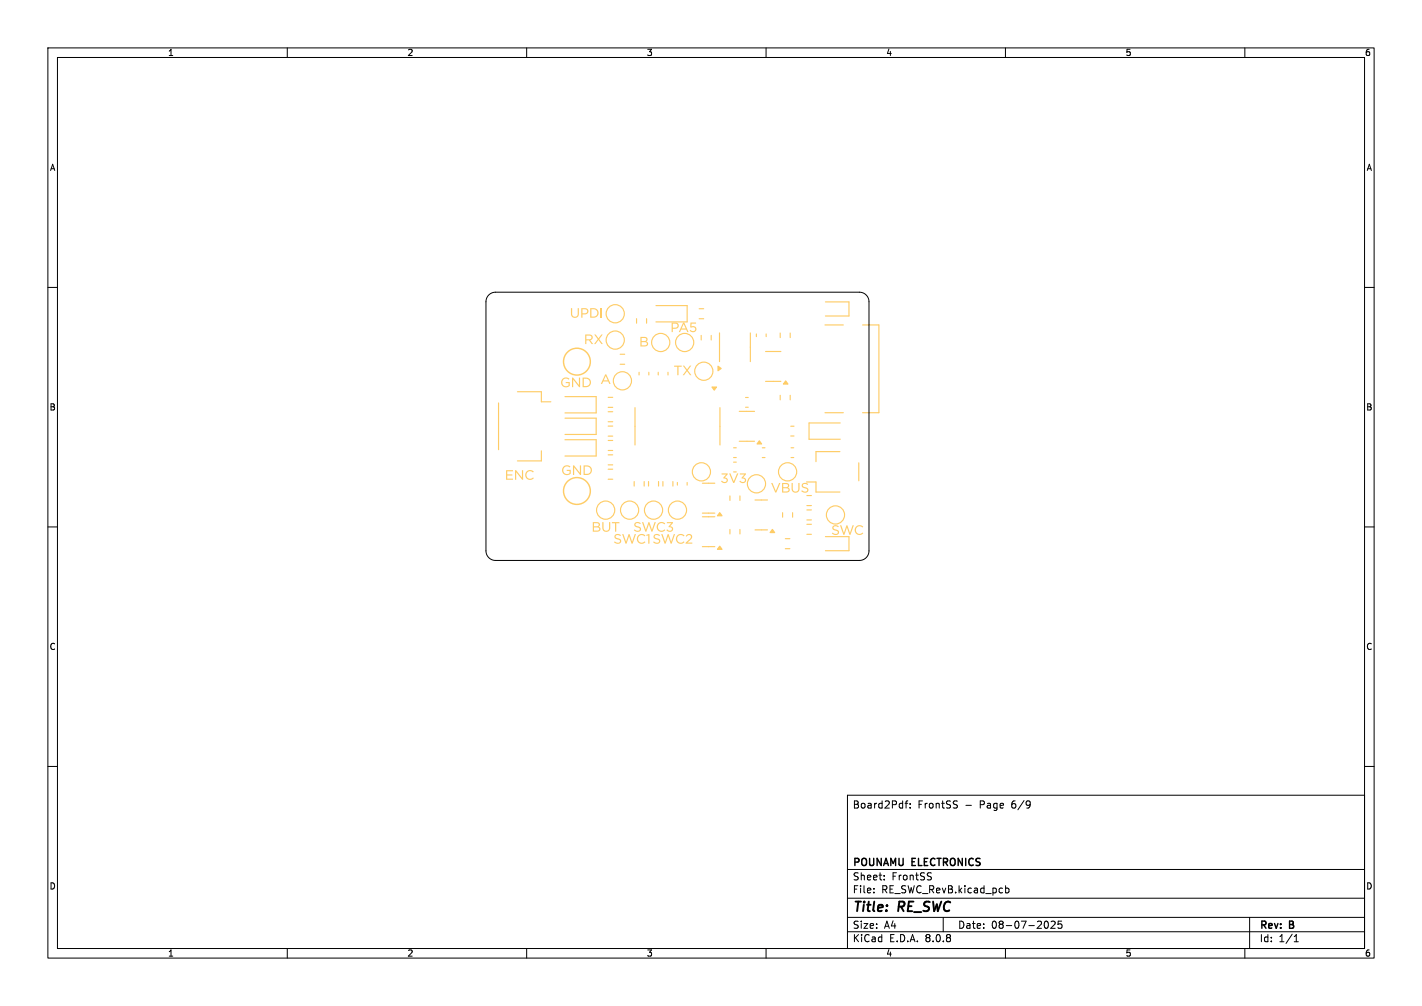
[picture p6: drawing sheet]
<svg xmlns="http://www.w3.org/2000/svg" width="297mm" height="210mm" viewBox="0 0 297 210" stroke-linecap="round" stroke-linejoin="round" font-family="sans-serif">
<g fill="none" stroke="#000" stroke-width=".21">
<path d="M10 10h277v190h-277zM12 12h273v186h-273zM60 10v2M110 10v2M160 10v2M210 10v2M260 10v2M10 60h2M285 60h2M10 110h2M285 110h2M10 160h2"/>
<path d="M285 160h2M177 166h108v32h-108zM189 167.7h.6M189.6 167.2l-.4 .2v1.3M190.1 168.6v.1M190.1 167.8v.1M199.7 167.2l.3 .1M199.9 168.1v.5M215 167.3h.1a1.26 1.26 0 0 1-.1 1.3M215.2 167.8l-.2 .3M60 198v2M110 198v2"/>
<path d="M160 198v2M177 194.5h108M177 191.5h108M177 187.5h108M177 181.5h108M182.5 186.3v.1M182.5 185.5v.1M184.7 183.6v.1M184.7 182.8v.1M194.3 182.2l.2 .1M194.5 183.1v.5M197 191.5v3"/>
<path d="M210 198v2M210 184.9v1.5M210 185.5l.5-.1 .2 .3-.1 .6h-.6M218.3 192.4l.2-.1a.8 .8 0 0 1 .5 .7 .8 .8 0 0 1-.5 .8l-.2-.1M219.5 192.4l.6-.1 .3 .4-.9 1.1h.9M221.7 192.3h-.7v.7l.2-.1h.5l.1 .3-.1 .5-.2 .1-.5-.1M260 198v2M261 191.5v6.5M270.3 196.6h.9M270.3 195.5l.4-.4v1.5"/>
</g>
<g fill="#fecc66">
<path d="M126.4 78.2h.2l.9 2h-.2l-.3-.6h-1l-.2 .6h-.3l.3-.8h1.1l-.4-.9-.4 .9h-.3z"/>
<path d="M136.6 111.7l.3-.2h.6l.4 .2-.2 .2a.46 .46 0 0 0-.6-.3 .46 .46 0 0 0-.2 .6l.2 .1a.67 .67 0 0 1 .8 .8 .67 .67 0 0 1-1.1 .3l-.4-.2 .2-.2a.56 .56 0 0 0 .6 .3 .56 .56 0 0 0 .4-.5l-.2-.1a.66 .66 0 0 1-.8-.3 .66 .66 0 0 1 0-.7z"/>
<path d="M138.1 111.5h.3l.5 1.6 .6-1.6h.2l.5 1.6 .5-1.6h.3l-.7 2h-.2l-.5-1.6-.6 1.6h-.2z"/>
<path d="M141.5 111.7l.4-.2h.5l.6 .3-.2 .2a.78 .78 0 0 0-1.1-.1 .78 .78 0 0 0 0 1.2 .78 .78 0 0 0 1.1-.1l.2 .2a1.03 1.03 0 0 1-1.5 0 1.03 1.03 0 0 1 0-1.5z"/>
<path d="M143.4 111.7a.7 .7 0 0 1 1.1 .1 .7 .7 0 0 1-.4 1l-.5 .5h1v.2h-1.4v-.2l.8-.7a.48 .48 0 0 0 .2-.8 .48 .48 0 0 0-.8 .2l-.2-.1z"/>
<path d="M150.7 98.8h1.3v.2l-.6 .7a.64 .64 0 0 1 .6 .9 .64 .64 0 0 1-1.1 .2l-.3-.3 .2-.2a.47 .47 0 0 0 .6 .3 .47 .47 0 0 0 .3-.6l-.6-.1-.1-.2 .7-.6h-1z"/>
<path d="M152.3 98.8h.3l.7 1.7 .6-1.7h.3l-.8 2h-.3z"/>
<path d="M154.5 98.8h1.3v.2l-.6 .7a.64 .64 0 0 1 .6 .9 .64 .64 0 0 1-1.1 .2l-.3-.3 .2-.2a.47 .47 0 0 0 .6 .3 .47 .47 0 0 0 .3-.6l-.6-.1v-.2l.6-.6h-1z"/>
<path d="M132.6 109.2l.3-.2h.5l.4 .2-.1 .2a.46 .46 0 0 0-.6-.3 .46 .46 0 0 0-.3 .6l.2 .1a.67 .67 0 0 1 .9 .8 .67 .67 0 0 1-1.1 .3l-.4-.2 .1-.2a.56 .56 0 0 0 .6 .3 .56 .56 0 0 0 .5-.5l-.2-.1a.66 .66 0 0 1-.8-.3 .66 .66 0 0 1 0-.7z"/>
<path d="M134.1 109h.3l.5 1.6 .5-1.6h.2l.6 1.6 .5-1.6h.3l-.7 2h-.2l-.6-1.6-.5 1.6h-.2z"/>
<path d="M137.5 109.2l.4-.2h.5l.5 .3-.1 .2a.78 .78 0 0 0-1.2-.1 .78 .78 0 0 0 .1 1.2 .78 .78 0 0 0 1.1-.1l.2 .2a1.03 1.03 0 0 1-1.5 0 1.03 1.03 0 0 1 0-1.5z"/>
<path d="M139.3 109h1.3v.2l-.6 .6a.64 .64 0 0 1 .5 .9 .64 .64 0 0 1-1 .2l-.3-.2 .2-.2a.47 .47 0 0 0 .6 .3 .47 .47 0 0 0 .2-.6l-.5-.1-.1-.2 .6-.7h-.9z"/>
<path d="M105.7 98.2h1.4v.2h-1.2v.6h1.1v.3h-1.1v.6h1.3v.3h-1.5z"/>
<path d="M107.6 98.2h.2l1.2 1.5v-1.5h.3v2h-.2l-1.3-1.6v1.6h-.2z"/>
<path d="M110 98.4l.4-.2 .5-.1 .6 .4-.2 .1a.78 .78 0 0 0-1.1 0 .78 .78 0 0 0 0 1.1 .78 .78 0 0 0 1.1 0l.2 .1a1.03 1.03 0 0 1-1.5 .1 1.03 1.03 0 0 1 0-1.5z"/>
<path d="M122.2 69.8h.9a.6 .6 0 0 1 .7 .5 .6 .6 0 0 1-.5 .7l.6 .8h-.3l-.6-.7h-.5v.7h-.3v-1h1l.3-.4-.2-.3h-.8v.7h-.3z"/>
<path d="M124.1 69.8h.3l.6 .8 .6-.8h.3l-.7 1 .7 1h-.3l-.6-.8-.6 .8h-.3l.7-1z"/>
<path d="M123.8 109h.9a.52 .52 0 0 1 .6 .3 .52 .52 0 0 1-.3 .7 .55 .55 0 0 1 .4 .6 .55 .55 0 0 1-.7 .4h-.9v-.2h1a.35 .35 0 0 0 .4-.5 .35 .35 0 0 0-.5-.2h-.6v.7h-.3v-.9h.9a.33 .33 0 0 0 .4-.4 .33 .33 0 0 0-.5-.3h-.5v.7h-.3z"/>
<path d="M125.8 109h.2v1.1a.58 .58 0 0 0 .6 .7 .58 .58 0 0 0 .6-.6v-1.2h.3v1.1a.83 .83 0 0 1-.9 .9 .83 .83 0 0 1-.8-.8z"/>
<path d="M127.8 109h1.6v.2h-.7v1.8h-.2v-1.8h-.7z"/>
<path d="M140.8 76.3h1.6v.3h-.7v1.7h-.2v-1.7h-.7z"/>
<path d="M142.6 76.3h.3l.6 .8 .6-.8h.3l-.7 1 .7 1h-.3l-.6-.8-.6 .8h-.3l.7-1z"/>
<path d="M140.3 67.3h.7a.66 .66 0 0 1 .8 .7 .66 .66 0 0 1-.8 .6h-.5v.7h-.2v-.9h.8a.42 .42 0 0 0 .4-.5 .42 .42 0 0 0-.5-.3h-.5v.8h-.2z"/>
<path d="M142.7 67.3h.2l.9 2h-.3l-.2-.5h-1l-.3 .5h-.2l.3-.7h1.1l-.4-1-.4 1h-.3z"/>
<path d="M144.2 67.3h1.2v.3h-1v.6a.7 .7 0 0 1 .9 .1 .7 .7 0 0 1-.1 1 .7 .7 0 0 1-.9-.1l-.3-.2 .2-.2a.49 .49 0 0 0 .7 .3 .49 .49 0 0 0 .1-.7l-.8-.1z"/>
<path d="M117.7 97.4l.4-.2 .5-.1 .5 .3-.1 .2a.79 .79 0 0 0-1.1 0 .79 .79 0 0 0 0 1.1 .79 .79 0 0 0 1.1 .1v-.5h-.6v-.2h.8v.8a1.05 1.05 0 0 1-1.5 0 1.05 1.05 0 0 1 0-1.5z"/>
<path d="M119.7 97.2h.2l1.2 1.5v-1.5h.3v2h-.2l-1.3-1.6v1.6h-.2z"/>
<path d="M121.9 97.2h.7a1 1 0 0 1 1 1 1 1 0 0 1-1 1h-.7v-.3h.7a.77 .77 0 0 0 .8-.7 .77 .77 0 0 0-.8-.8h-.5v1.5h-.2z"/>
<path d="M161.1 100.8h.2l.7 1.7 .7-1.7h.3l-.9 2h-.2z"/>
<path d="M163.3 100.8h.9a.52 .52 0 0 1 .6 .3 .52 .52 0 0 1-.2 .7 .55 .55 0 0 1 .3 .7 .55 .55 0 0 1-.7 .3h-.9v-.2h1a.35 .35 0 0 0 .4-.4 .35 .35 0 0 0-.5-.3h-.6v.7h-.3v-.9h.9a.33 .33 0 0 0 .4-.4 .33 .33 0 0 0-.4-.2h-.6v.6h-.3z"/>
<path d="M165.3 100.8h.3v1.2a.58 .58 0 0 0 .6 .6 .58 .58 0 0 0 .5-.6v-1.2h.3v1.2a.83 .83 0 0 1-.8 .9 .83 .83 0 0 1-.9-.9z"/>
<path d="M167.6 101l.3-.2h.5l.4 .2-.1 .2a.46 .46 0 0 0-.6-.2 .46 .46 0 0 0-.3 .6l.2 .1a.67 .67 0 0 1 .8 .7 .67 .67 0 0 1-1.1 .4l-.4-.3 .2-.2a.56 .56 0 0 0 .6 .4 .56 .56 0 0 0 .5-.5l-.3-.2a.66 .66 0 0 1-.7-.2 .66 .66 0 0 1 0-.8z"/>
<path d="M117.5 79.1l.4-.3h.5l.5 .3-.1 .2a.79 .79 0 0 0-1.1 0 .79 .79 0 0 0 0 1.1 .79 .79 0 0 0 1.1 0v-.4h-.6v-.2h.8v.8a1.05 1.05 0 0 1-1.5 0 1.05 1.05 0 0 1 0-1.5z"/>
<path d="M119.5 78.8h.2l1.2 1.6v-1.6h.3v2h-.2l-1.3-1.6v1.6h-.2z"/>
<path d="M121.7 78.8h.7a1 1 0 0 1 1 1 1 1 0 0 1-1 1h-.7v-.2h.7a.77 .77 0 0 0 .8-.8 .77 .77 0 0 0-.8-.7h-.5v1.5h-.2z"/>
<path d="M119.2 64.3h.3v1.2a.58 .58 0 0 0 .6 .6 .58 .58 0 0 0 .6-.6v-1.2h.2v1.2a.83 .83 0 0 1-.8 .9 .83 .83 0 0 1-.9-.9z"/>
<path d="M121.4 64.3h.8a.66 .66 0 0 1 .7 .7 .66 .66 0 0 1-.8 .6h-.4v.7h-.3v-.9h.8a.42 .42 0 0 0 .4-.5 .42 .42 0 0 0-.5-.3h-.4v.8h-.3z"/>
<path d="M123.3 64.3h.7a1 1 0 0 1 1 1 1 1 0 0 1-1 1h-.7v-.2h.7a.77 .77 0 0 0 .8-.8 .77 .77 0 0 0-.8-.7h-.5v1.5h-.2z"/>
</g>
<path d="M125.6 64.3v2" fill="none" stroke="#fecc66" stroke-width=".25"/>
<g fill="#fecc66">
<path d="M133.8 70.3h.8a.52 .52 0 0 1 .6 .3 .52 .52 0 0 1-.2 .7 .55 .55 0 0 1 .3 .7 .55 .55 0 0 1-.7 .3h-.8v-.2h1a.35 .35 0 0 0 .3-.4 .35 .35 0 0 0-.5-.3h-.6v.7h-.2v-.9h.9a.33 .33 0 0 0 .3-.4 .33 .33 0 0 0-.4-.2h-.6v.6h-.2z"/>
<path d="M128.5 111.7l.3-.2h.5l.4 .2-.2 .2a.46 .46 0 0 0-.5-.3 .46 .46 0 0 0-.3 .6l.2 .1a.67 .67 0 0 1 .8 .8 .67 .67 0 0 1-1.1 .3l-.4-.2 .2-.2a.56 .56 0 0 0 .6 .3 .56 .56 0 0 0 .5-.5l-.3-.1a.66 .66 0 0 1-.7-.3 .66 .66 0 0 1 0-.7z"/>
<path d="M129.9 111.5h.3l.6 1.6 .5-1.6h.2l.5 1.6 .6-1.6h.2l-.7 2h-.2l-.5-1.6-.5 1.6h-.2z"/>
<path d="M133.3 111.7l.4-.2h.6l.5 .3-.2 .2a.78 .78 0 0 0-1.1-.1 .78 .78 0 0 0 0 1.2 .78 .78 0 0 0 1.1-.1l.2 .2a1.03 1.03 0 0 1-1.5 0 1.03 1.03 0 0 1 0-1.5z"/>
<path d="M135 111.7l.6-.2v2h-.2v-1.7l-.4 .1z"/>
<path d="M174 109.8l.3-.2 .5 .1 .4 .2-.1 .2a.46 .46 0 0 0-.6-.3 .46 .46 0 0 0-.3 .6l.2 .1a.67 .67 0 0 1 .8 .8 .67 .67 0 0 1-1.1 .3l-.4-.2 .2-.2a.56 .56 0 0 0 .6 .3 .56 .56 0 0 0 .5-.5l-.3-.2a.66 .66 0 0 1-.7-.2 .66 .66 0 0 1 0-.8z"/>
<path d="M175.4 109.7h.3l.6 1.6 .5-1.6h.2l.5 1.6 .6-1.6h.2l-.7 2h-.2l-.5-1.6-.5 1.6h-.2z"/>
<path d="M178.8 109.9l.4-.2 .6-.1 .5 .4-.2 .1a.78 .78 0 0 0-1.1 0 .78 .78 0 0 0 0 1.1 .78 .78 0 0 0 1.1 0l.2 .1a1.03 1.03 0 0 1-1.5 .1 1.03 1.03 0 0 1 0-1.5z"/>
</g>
<g fill="none" stroke="#fecc66" stroke-width=".24">
<path d="M129.5 74h1M129.5 76h1M133 66.5v1M133.5 77.7v.6M135 66.5v1M135.5 77.7v.6M137 63.8h6.5v3.4h-6.5M137.5 77.7v.6M139.5 77.7v.6M146 64.5h1M146 66.5h1M146.5 70v1"/>
<path d="M148.5 70v1M150.3 69.5v6M156.7 69.5v6M158 69.7v.6M159.9 73.4h3.2M159.9 79.6h3.2M160 69.7v.6M163 69.5v1M165 69.5v1M172.3 67.8h3.8M172.4 63h4.9v3h-4.9M180.2 67.8h3.4v18.4h-3.4"/>
<path d="M104.1 84.1v9.8M108.1 81.8h5v2.1h1.9M113.1 94.1v2.1h-5M118 82.8h6.5v3.4h-6.5M118 87.3h6.5v3.4h-6.5M118 91.8h6.5v3.4h-6.5M127 89h1M127 86h1M127 88h1M127 95h1M127 97h1M127 83h1"/>
<path d="M127 92h1M127 94h1M127 85h1M127 91h1M127 98h1M132.6 85.1v7.8M150.4 85.1v7.8M153.2 96.5h.6M153.2 98.5h.6M153.2 93.5h.6M153.2 95.5h.6M154.4 85.9h3.2"/>
<path d="M154.4 92.1h3.2M155.7 83h.6M155.7 85h.6M159.2 93.5h.6M159.2 95.5h.6M163 82.5v1M165 82.5v1M165.2 89h.6M165.2 91h.6M165.2 93.5h.6M165.2 95.5h.6M172.3 86.2h3.8"/>
<path d="M175.4 94.3h-5v2.1M175.5 88.3h-6.5v3.4h6.5M179.4 96.6v3.8M127 100h1M132.5 100.5v1M134.5 100.5v1M135.5 100.5v1M137.5 100.5v1M138.5 100.5v1M140.5 100.5v1M141.5 100.7v.6M143.5 100.7v.6"/>
<path d="M146.7 107.9h2.6M146.7 114.1h2.6M146.7 100.9h2.6M146.7 107.1h2.6M152.5 103.5v1M152.5 110.5v1M154.5 103.5v1M154.5 110.5v1M157.7 104.4h2.6M157.7 110.6h2.6M163.5 107v1M164 112.5h1"/>
<path d="M164 114.5h1M165.5 107v1M168.4 100.6h2v2.1h5M168.5 106.5h1M168.5 108.5h1M168.5 103.5h1M168.5 105.5h1M168.5 109.5h1M168.5 111.5h1M172.4 112h4.9v3h-4.9"/>
<circle cx="128.5" cy="71" r="1.9"/>
<circle cx="128.5" cy="65.5" r="1.9"/>
<circle cx="130" cy="79.5" r="1.9"/>
<circle cx="138" cy="71.5" r="1.9"/>
<circle cx="143" cy="71.5" r="1.9"/>
<circle cx="147" cy="77.5" r="1.9"/>
<circle cx="146.5" cy="98.5" r="1.9"/>
<circle cx="164.5" cy="98.5" r="1.9"/>
<circle cx="126.5" cy="106.5" r="1.9"/>
<circle cx="131.5" cy="106.5" r="1.9"/>
<circle cx="136.5" cy="106.5" r="1.9"/>
<circle cx="141.5" cy="106.5" r="1.9"/>
<circle cx="158" cy="101" r="1.9"/>
<circle cx="174.5" cy="107.5" r="1.9"/>
</g>
<g fill="#fecc66" stroke="#fecc66" stroke-width=".24">
<path d="M150.3 114l.5 .7h-1z"/>
<path d="M158.6 92l.5 .7h-1z"/>
<path d="M148.7 80.8h1l-.5 .7z"/>
<path d="M161.3 110.5l.5 .7h-1z"/>
<path d="M150 76.4l.6 .5-.6 .5z"/>
<path d="M164.1 79.5l.5 .7h-1z"/>
<path d="M150.3 107l.5 .7h-1z"/>
</g>
<g fill="none" stroke="#fecc66" stroke-width=".3">
<circle cx="120.5" cy="75.5" r="2.8"/>
<circle cx="120.5" cy="102.5" r="2.8"/>
</g>
<path d="M102.1 61.6l.7-.5 .7-.1h76a2 2 0 0 1 2 2v52a2 2 0 0 1-2 2h-76a2 2 0 0 1-2-2v-52l.1-.7z" fill="none" stroke="#000" stroke-width=".21"/>
<g font-size="2.8">
<text x="178" y="190.9">Title:</text>
<text x="187.7" y="190.9">RE_SWC</text>
</g>
<g font-size="2.1">
<text x="178" y="169">Board2Pdf:</text>
<text x="191.7" y="169">FrontSS</text>
<text x="201.6" y="169">-</text>
<text x="204.7" y="169">Page</text>
<text x="211.5" y="169">6/9</text>
<text x="178" y="184">Sheet:</text>
<text x="178" y="181.2">POUNAMU</text>
<text x="186.2" y="184">FrontSS</text>
<text x="190.5" y="181.2">ELECTRONICS</text>
<text x="178" y="186.7">File:</text>
<text x="184.1" y="186.7">RE_SWC_RevB.kicad_pcb</text>
<text x="178" y="196.9">KiCad</text>
<text x="178" y="194.1">Size:</text>
<text x="184.7" y="194.1">A4</text>
<text x="185.7" y="196.9">E.D.A.</text>
<text x="193.3" y="196.9">8.0.8</text>
<text x="200" y="194.1">Date:</text>
<text x="207" y="194.1">08-07-2025</text>
<text x="263" y="194.3">Rev:</text>
<text x="263" y="196.9">Id:</text>
<text x="267.1" y="196.9">1/1</text>
<text x="269.4" y="194.3">B</text>
</g>
<g font-size="1.8">
<text x="35" y="11.9">1</text>
<text x="85" y="11.9">2</text>
<text x="135" y="11.9">3</text>
<text x="185" y="11.9">4</text>
<text x="235" y="11.9">5</text>
<text x="285" y="11.9">6</text>
<text x="10.3" y="35.9">A</text>
<text x="285.4" y="35.9">A</text>
<text x="10.3" y="85.9">B</text>
<text x="285.3" y="85.9">B</text>
<text x="10.3" y="135.9">C</text>
<text x="285.3" y="135.9">C</text>
<text x="10.3" y="185.9">D</text>
<text x="285.3" y="185.9">D</text>
<text x="35" y="199.9">1</text>
<text x="85" y="199.9">2</text>
<text x="135" y="199.9">3</text>
<text x="185" y="199.9">4</text>
<text x="235" y="199.9">5</text>
<text x="285" y="199.9">6</text>
</g>
</svg>
